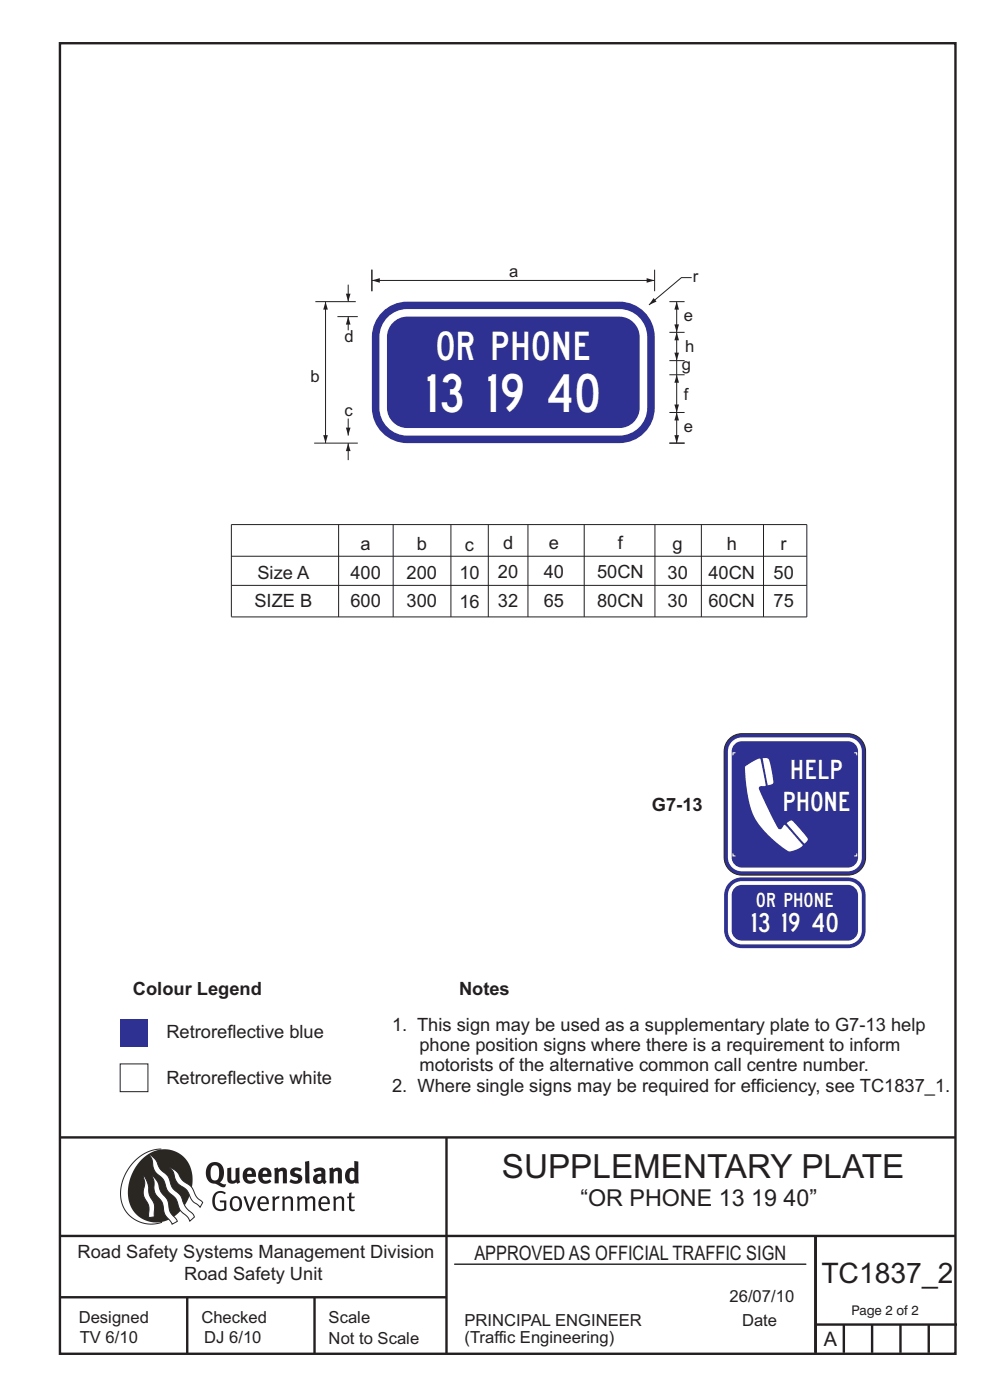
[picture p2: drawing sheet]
<svg xmlns="http://www.w3.org/2000/svg" width="210mm" height="297mm" viewBox="0 0 210 297" stroke-linecap="round" stroke-linejoin="round" font-family="sans-serif">
<g fill="none" stroke="#231f20" stroke-width=".51">
<path d="M12.7 9.2h190v278h-190zM12.7 241.3h190M94.7 241.4v45.8M12.7 275.2h82M12.7 262.2h190.1M39.7 275.2v12M66.7 275.2v12M173 262.1v24.8M173 281h30M179 281v6M185 281v6M191 281v6"/>
<path d="M197 281v6"/>
</g>
<path d="M96.4 268.2h74.6" fill="none" stroke="#231f20" stroke-width=".21"/>
<path d="M34.2 243.7a9.5 9.5 0 0 0-8.6 10.5 6.5 6.5 0 0 0 8.8 5.1" fill="none" stroke="#2a2723" stroke-width=".21"/>
<path d="M30.1 245.9a6.1 6.1 0 0 1 7.3-1.6 6.1 6.1 0 0 1 3.4 6.7 8.8 8.8 0 0 1-7.2 8.3 6.1 6.1 0 0 1-6.4-7.5 10.5 10.5 0 0 1 2.9-5.9z" fill-rule="evenodd" fill="#2a2723"/>
<g fill="#fff" stroke="#2a2723" stroke-width=".21">
<path d="M30.4 249.4l.3 .3 .6 1.2 .4 2.5 1 2 .1 2.7-1.2 .2-.1-2.5-.9-1.8-.2-.7 .3-2.4z" fill-rule="evenodd"/>
<path d="M36 247.7l.5 .2 .9 .5 1.3 1.9 1.9 1.5 1.1 2.1 1.3 1.2-.6 1-1.6-1.4-1.2-2.3-1.9-1.4-.6-.9-.4-1.5z" fill-rule="evenodd"/>
<path d="M31.6 244.9l.4 .2 .9 .8 1.1 2 1.6 1.6 1 2.4 1.6 1.6 1.2 2.6 1.6 1.6 .2 .5-.9 .8-.5-.9-1.6-1.5-1-2.4-1.7-1.6-.9-2.4-1.7-1.7-.4-1-.3-1.6z" fill-rule="evenodd"/>
<path d="M32.2 249.4l.5 .3 .7 1 .7 2.1 1.5 1.9 .5 2.4 1.5 1.8v.2l-1.1 .6-1.6-2.1-.6-2.6-1.4-1.9-.2-.9-.1-1.7z" fill-rule="evenodd"/>
</g>
<g fill="#231f20">
<path d="M45.6 253.1l.5-.3 .7-.2 .6 .1 .5 .3-.2 .4-.9-.4-.8 .3-.3 .6-.1 1.1 .1 .7 .3 .5 .5 .3h.6l.4-.2v-1.2h-.8l-.1-.4h1.4v1.9l-.7 .3h-.8l-.6-.2-.5-.5-.3-.8-.1-.9 .2-.8z" fill-rule="evenodd"/>
<path d="M49.5 254.3l.7-.2 .5 .5 .1 1.3-.2 .4-.3 .2h-.5l-.4-.4-.1-1.1zM49.2 254.1l-.5 1 .3 1.2 .7 .6 1-.1 .4-.4 .2-.6v-.8l-.2-.6-.3-.4-.5-.2h-.6z" fill-rule="evenodd"/>
<path d="M51.6 253.8l.5-.1 .9 2.6 .8-2.5h.5l-1.1 3.1h-.5z" fill-rule="evenodd"/>
<path d="M55.4 254.3l.4-.2 .4 .1 .3 .3v.6h-1.4zM55.1 254.1l-.5 .9v.7l.3 .7 .4 .3 .5 .2 1.1-.3 .1-.1-.2-.3-.6 .3-.7-.1-.3-.3-.1-.6v-.1h1.9l-.2-1.2-.8-.5-.5 .1z" fill-rule="evenodd"/>
<path d="M57.7 253.9l.5-.2 .1 .5 .4-.4h.6l-.2 .5h-.4l-.4 .4v2.2h-.5z" fill-rule="evenodd"/>
<path d="M59.8 253.9l.5-.1a.24 .24 0 0 0 .1 .4 .24 .24 0 0 0 .3-.3l.8-.1 .6 .4 .1 2.7h-.5v-2.4l-.2-.2-.3-.1-.8 .4v2.3h-.5z" fill-rule="evenodd"/>
<path d="M63 253.9l.5-.1a.24 .24 0 0 0 .1 .3 .24 .24 0 0 0 .3-.2l.6-.2 .5 .3a.23 .23 0 0 0 .2 .2 .23 .23 0 0 0 .2-.2l.8-.2 .6 .4 .1 2.7h-.5v-2.4l-.1-.2-.3-.1-.8 .4v2.3h-.5v-2.4l-.1-.2-.3-.1-.8 .4v2.3h-.4z" fill-rule="evenodd"/>
<path d="M68.3 254.3l.5-.2 .4 .1 .3 .9h-1.4zM68 254.1l-.5 .9 .1 .7 .2 .7 .4 .3 .4 .2 1.1-.2 .2-.2-.2-.3-.6 .3-.7-.1-.3-.4v-.6h1.9l-.2-1.1-.4-.4-.5-.2-.5 .1z" fill-rule="evenodd"/>
<path d="M70.6 253.9l.5-.1a.24 .24 0 0 0 .2 .4 .24 .24 0 0 0 .3-.3l.8-.1 .5 .4 .1 2.7h-.5v-2.4l-.1-.2-.3-.1-.9 .4v2.3h-.4z" fill-rule="evenodd"/>
<path d="M74.1 253.1l.5-.2-.1 .9h.8l-.2 .4h-.6v2.1l.2 .3 .5-.1 .1 .3-.3 .1h-.6l-.3-.4-.1-2.3h-.4v-.4h.4z" fill-rule="evenodd"/>
<path d="M45 247.4l.4-.2h.4l.6 .6v1.8l-.2 .5-.3 .3-.8-.1-.3-.5-.1-1.5zM44.3 247l-.4 .6-.2 .9v.9l.4 .9 .6 .6 1 .2 1.6 .8 .4-.1 .3-.6h-.6l-.8-.4 .7-.9 .2-1.5a1.91 1.91 0 0 0-1.1-1.7 1.91 1.91 0 0 0-2.1 .3z" fill-rule="evenodd"/>
<path d="M48.2 247.8l.9-.2v2.5l.1 .3 .3 .1 .5-.4v-2.3l.8-.1v2.5l.2 .6-.7 .2a.39 .39 0 0 0-.7 .1l-.8-.1-.5-.4z" fill-rule="evenodd"/>
<path d="M52.6 248.4l.3-.1 .3 .1 .2 .6h-1zM51.9 248l-.3 .5-.1 .8 .1 .7 .3 .6 .5 .4 .6 .1 .7-.1 .6-.3-.4-.6-.4 .3-.5 .1-.4-.2-.2-.4v-.3h1.9l-.1-1-.3-.6-1-.3h-.5z" fill-rule="evenodd"/>
<path d="M55.9 248.4l.3-.1 .3 .1 .2 .6h-1zM55.2 248l-.3 .6-.1 .8 .1 .7 .3 .5 .5 .4 .6 .1 .7-.1 .5-.3-.3-.6-.6 .3h-.5l-.4-.5v-.3h1.9l-.1-.9-.3-.7-.5-.2-.5-.1h-.5z" fill-rule="evenodd"/>
<path d="M58.1 247.9l.8-.3 .1 .5 1-.4 .7 .3 .1 .5 .1 2.5h-.9v-2.2l-.2-.4-.7 .3v2.3h-.8z" fill-rule="evenodd"/>
<path d="M61.8 248l.9-.4 1.3 .3-.3 .6-.9-.2-.3 .2 .1 .3 1 .4 .4 .4 .1 .7-.5 .6-1 .2-1.2-.4 .3-.6 1 .4 .3-.1 .2-.2-.1-.4-1-.2-.4-.3-.2-.7z" fill-rule="evenodd"/>
<path d="M67.4 249.7l.8-.1-.1 .7-.3 .2h-.3l-.2-.4zM66.5 248.1l.3 .6 .8-.3 .5 .1a.35 .35 0 0 1 0 .5 .35 .35 0 0 1-.5 0l-1 .4-.2 .9 .2 .5 .3 .2 1.1 .1a.49 .49 0 0 1 .8 .1l.5-.5-.3-.4v-1.8l-.2-.5-.4-.3h-.6z" fill-rule="evenodd"/>
<path d="M69.8 247.9l.8-.3 .1 .5 1-.4 .7 .3 .1 .5v2.5h-.8v-2.3l-.3-.3-.6 .3v2.3h-.9z" fill-rule="evenodd"/>
<path d="M74.4 248.5l.3-.1 .5 .2v1.6l-.4 .2-.4-.1-.2-.3v-1zM75.1 246.3v1.2a.19 .19 0 0 1 0 .3 .19 .19 0 0 1-.3-.1l-.8 .1-.6 .6-.2 .8 .1 1.1 .3 .5 .6 .3h.6l.5-.3 .1 .2h.7l-.1-4.6z" fill-rule="evenodd"/>
<path d="M64.7 246.4l.9-.2 .1 4.8h-.8l-.1-.3z" fill-rule="evenodd"/>
</g>
<path d="M25.5 225.7h5.9v5.9h-5.9z" fill-rule="evenodd" fill="#fff" stroke="#231f20" stroke-width=".21"/>
<path d="M25.5 216.1h5.9v5.9h-5.9z" fill-rule="evenodd" fill="#2e3092"/>
<path d="M78.9 59.5h59.9M138.8 57.2v4.6" fill="none" stroke="#231f20" stroke-width=".21"/>
<g fill="#231f20">
<path d="M78.9 59.5l1.7-.5v1z"/>
<path d="M137.2 59l1.6 .5-1.6 .5z"/>
</g>
<path d="M146.7 58.9h-2.2l-6.9 5.8M142 70.5h3.2" fill="none" stroke="#231f20" stroke-width=".21"/>
<path d="M138.6 63.2l.7 .8-1.7 .7z" fill="#231f20"/>
<path d="M83.6 68.2a4.3 4.3 0 0 1 2.8-1h45a4.3 4.3 0 0 1 4.3 4.3v15a4.3 4.3 0 0 1-4.3 4.3h-45a4.3 4.3 0 0 1-4.3-4.3v-15a4.3 4.3 0 0 1 1.5-3.3zM82.2 67.3a5.9 5.9 0 0 1 4.2-1.7h45a5.9 5.9 0 0 1 5.9 5.9v15a5.9 5.9 0 0 1-5.9 5.9h-45a5.9 5.9 0 0 1-5.9-5.9v-15a5.9 5.9 0 0 1 1.7-4.2zM80.7 66.6a7.5 7.5 0 0 1 5.7-2.6h45a7.5 7.5 0 0 1 7.5 7.5v15a7.5 7.5 0 0 1-7.5 7.5h-45a7.5 7.5 0 0 1-7.5-7.5v-15a7.5 7.5 0 0 1 1.8-4.9z" fill-rule="evenodd" fill="#2e3092"/>
<path d="M142 79.5h3.2M142 76.5h3.2M143.5 70.5v6M142 87.5h3.2" fill="none" stroke="#231f20" stroke-width=".21"/>
<g fill="#231f20">
<path d="M143.5 70.5l.5 1.7h-1z"/>
<path d="M143 74.8h1l-.5 1.7z"/>
</g>
<path d="M143.5 76.5v3M143.5 87.5v6.5" fill="none" stroke="#231f20" stroke-width=".21"/>
<g fill="#231f20">
<path d="M143 92.3h1l-.5 1.7z"/>
<path d="M143.5 87.5l.5 1.7h-1z"/>
</g>
<path d="M143.5 79.5v8" fill="none" stroke="#231f20" stroke-width=".21"/>
<g fill="#231f20">
<path d="M143.5 79.5l.5 1.7h-1z"/>
<path d="M143 85.8h1l-.5 1.7z"/>
</g>
<path d="M142 64h3.2M143.5 64v6.5" fill="none" stroke="#231f20" stroke-width=".21"/>
<g fill="#231f20">
<path d="M143 68.8h1l-.5 1.7z"/>
<path d="M143.5 64l.5 1.7h-1z"/>
</g>
<path d="M78.9 57.2v4.6M71.6 67.2h4.3M66.6 94h9.3M73.9 88.8v3.6M142 94h3.2" fill="none" stroke="#231f20" stroke-width=".21"/>
<path d="M73.4 90.7h.9l-.4 1.7z" fill="#231f20"/>
<path d="M73.9 94v3.6" fill="none" stroke="#231f20" stroke-width=".21"/>
<path d="M73.9 94l.4 1.7h-.9z" fill="#231f20"/>
<path d="M69 64v30" fill="none" stroke="#231f20" stroke-width=".21"/>
<g fill="#231f20">
<path d="M69 64l.5 1.7h-.9z"/>
<path d="M68.6 92.3h.9l-.5 1.7z"/>
</g>
<path d="M78.9 57.2v4.6M66.9 64h8.6M73.9 60.4v3.6M142 94h3.2" fill="none" stroke="#231f20" stroke-width=".21"/>
<path d="M73.4 62.3h.9l-.4 1.7z" fill="#231f20"/>
<path d="M73.9 67.2v2.9" fill="none" stroke="#231f20" stroke-width=".21"/>
<path d="M73.9 67.2l.4 1.7h-.9z" fill="#231f20"/>
<path d="M155.8 188.3l1-.5 .5-.1h22.5a2.16 2.16 0 0 1 2.2 2.2v7.5a2.15 2.15 0 0 1-2.2 2.1h-22.5a2.15 2.15 0 0 1-2.1-2.1v-7.5l.1-.6zM155.5 187.6l1.2-.6 .6-.1h22.5a2.96 2.96 0 0 1 3 3v7.5a2.95 2.95 0 0 1-3 2.9h-22.5a2.96 2.96 0 0 1-2.9-2.9v-7.5a2.96 2.96 0 0 1 1.1-2.3zM154.7 187.2a3.7 3.7 0 0 1 2.6-1.1h22.5a3.7 3.7 0 0 1 3.8 3.8v7.5a3.7 3.7 0 0 1-3.8 3.7h-22.5a3.8 3.8 0 0 1-3.7-3.7v-7.5a3.7 3.7 0 0 1 1.1-2.7z" fill-rule="evenodd" fill="#2e3092"/>
<path d="M154.7 156.7a3.7 3.7 0 0 1 2.6-1.1h22.5a3.8 3.8 0 0 1 3.8 3.8v22.5a3.8 3.8 0 0 1-3.8 3.7h-22.5a3.8 3.8 0 0 1-3.7-3.7v-22.5a3.7 3.7 0 0 1 1.1-2.7z" fill-rule="evenodd" fill="#2e3092" stroke="#231f20" stroke-width=".21"/>
<path d="M155.5 157.1l1.2-.6 .6-.1h22.5a2.95 2.95 0 0 1 3 3v22.5a2.95 2.95 0 0 1-3 2.9h-22.5a2.95 2.95 0 0 1-2.9-2.9v-22.5a2.94 2.94 0 0 1 1.1-2.3z" fill-rule="evenodd" fill="#fff"/>
<path d="M155.8 157.9l1-.6 .5-.1h22.5a2.15 2.15 0 0 1 2.2 2.2v22.5a2.15 2.15 0 0 1-2.2 2.1h-22.5a2.15 2.15 0 0 1-2.1-2.1v-22.5l.1-.6z" fill-rule="evenodd" fill="#2e3092"/>
<path d="M158 162.6l1.8-1.1a1.96 1.96 0 0 1 1.5-.5l1.1 5.4a.34 .34 0 0 1-.2 .4 .34 .34 0 0 1-.3 0h-.6l-.3 .3a57.1 57.1 0 0 0 4.2 8.8l.5-.1 .6-.8a2.7 2.7 0 0 1 1.4 1.3l2.3 2.6a.49 .49 0 0 1 .2 .6 .49 .49 0 0 1-.5 .3l-1.1 .5a1.81 1.81 0 0 1-2.4-.4 19.5 19.5 0 0 1-6.7-7.7 35.6 35.6 0 0 1-1.5-9.6zM161.8 160.8h.8a.78 .78 0 0 1 .7 .9l.7 4.3-.2 .3-.9 .3zM166.8 174.6l.7-.5h.5l2.5 2.7a1.68 1.68 0 0 1 .8 1.3l-.1 .3a.59 .59 0 0 1-.6 .5 .59 .59 0 0 1-.6-.6z" fill-rule="evenodd" fill="#fff"/>
<path d="M156 159.7h-.5v.5M181.2 159.7h.5v.5M155.5 181v.6h.5M181.7 181v.6h-.5" fill="none" stroke="#fff" stroke-width=".21"/>
<path d="M49.1 118h122M71.8 111.3v19.6M83.4 111.3v19.6M95.6 111.3v19.6M103.6 111.3v19.6M112 111.3v19.6M123.9 111.3v19.6M138.9 111.3v19.6M148.8 111.3v19.6M161.9 111.3v19.6M49.1 130.8v-19.5h122v19.6h-122M49.2 124.2h121.9" fill="none" stroke="#231f20" stroke-width=".21"/>
<text font-size="8" fill="#fff" x="90.8" y="87.3">13 19 40</text>
<text font-size="7.1" fill="#231f20" x="106.5" y="249.9">SUPPLEMENTARY PLATE</text>
<text font-size="6" fill="#fff" x="92.8" y="76.4">OR PHONE</text>
<text font-size="6" fill="#231f20" x="174.2" y="272.2">TC1837_2</text>
<text font-size="4.9" fill="#231f20" x="123.1" y="255.8">“OR PHONE 13 19 40”</text>
<g font-size="4.2" fill="#231f20">
<text x="100.6" y="267.2">APPROVED AS OFFICIAL TRAFFIC SIGN</text>
<text x="174.7" y="285.5">A</text>
</g>
<g font-size="4.1" fill="#fff">
<text x="168" y="165.3">HELP</text>
<text x="166.4" y="172">PHONE</text>
</g>
<text font-size="4" fill="#fff" x="159.5" y="197.8">13 19 40</text>
<g font-size="3.9" fill="#231f20">
<text x="76.5" y="116.7">a</text>
<text x="88.4" y="116.7">b</text>
<text x="98.6" y="116.8">c</text>
<text x="106.7" y="116.6">d</text>
<text x="116.4" y="116.6">e</text>
<text x="131.1" y="116.6">f</text>
<text x="142.7" y="116.7">g</text>
<text x="154.1" y="116.7">h</text>
<text x="165.6" y="116.7">r</text>
<text x="54.6" y="122.7">Size A</text>
<text x="74.3" y="122.7">400</text>
<text x="86.2" y="122.7">200</text>
<text x="97.4" y="122.9">10</text>
<text x="105.6" y="122.6">20</text>
<text x="115.3" y="122.6">40</text>
<text x="126.6" y="122.6">50CN</text>
<text x="141.6" y="122.7">30</text>
<text x="150.3" y="122.7">40CN</text>
<text x="164.1" y="122.7">50</text>
<text x="54" y="128.8">SIZE B</text>
<text x="74.3" y="128.8">600</text>
<text x="86.2" y="128.8">300</text>
<text x="97.4" y="128.9">16</text>
<text x="105.6" y="128.7">32</text>
<text x="115.3" y="128.7">65</text>
<text x="126.6" y="128.7">80CN</text>
<text x="141.6" y="128.8">30</text>
<text x="150.3" y="128.8">60CN</text>
<text x="164.1" y="128.8">75</text>
<text x="138.3" y="172">G7-13</text>
<text x="28.2" y="211.1">Colour Legend</text>
<text x="97.4" y="211.1">Notes</text>
<text x="35.3" y="220.2">Retroreflective blue</text>
<text x="83.2" y="218.6">1. This sign may be used as a supplementary plate to G7-13 help</text>
<text x="89" y="222.9">phone position signs where there is a requirement to inform</text>
<text x="89" y="227.3">motorists of the alternative common call centre number.</text>
<text x="35.3" y="229.9">Retroreflective white</text>
<text x="83.2" y="231.6">2. Where single signs may be required for efficiency, see TC1837_1.</text>
<text x="16.4" y="266.8">Road Safety Systems Management Division</text>
<text x="39.1" y="271.5">Road Safety Unit</text>
</g>
<g font-size="3.5" fill="#231f20">
<text x="108" y="58.7">a</text>
<text x="147" y="59.7">r</text>
<text x="145" y="68.2">e</text>
<text x="73.1" y="72.6">d</text>
<text x="145.3" y="74.8">h</text>
<text x="65.9" y="81">b</text>
<text x="144.6" y="78.6">g</text>
<text x="73.1" y="88.2">c</text>
<text x="145" y="84.8">f</text>
<text x="145" y="91.7">e</text>
<text x="16.7" y="280.6">Designed</text>
<text x="42.7" y="280.6">Checked</text>
<text x="69.7" y="280.6">Scale</text>
<text x="98.5" y="281.3">PRINCIPAL ENGINEER</text>
<text x="154.7" y="276.2">26/07/10</text>
<text x="157.4" y="281.2">Date</text>
<text x="16.9" y="284.8">TV 6/10</text>
<text x="43.3" y="284.8">DJ 6/10</text>
<text x="69.7" y="285.2">Not to Scale</text>
<text x="98.5" y="284.8">(Traffic Engineering)</text>
</g>
<text font-size="3" fill="#fff" x="160.5" y="192.3">OR PHONE</text>
<text font-size="2.8" fill="#231f20" x="180.6" y="279">Page 2 of 2</text>
</svg>
